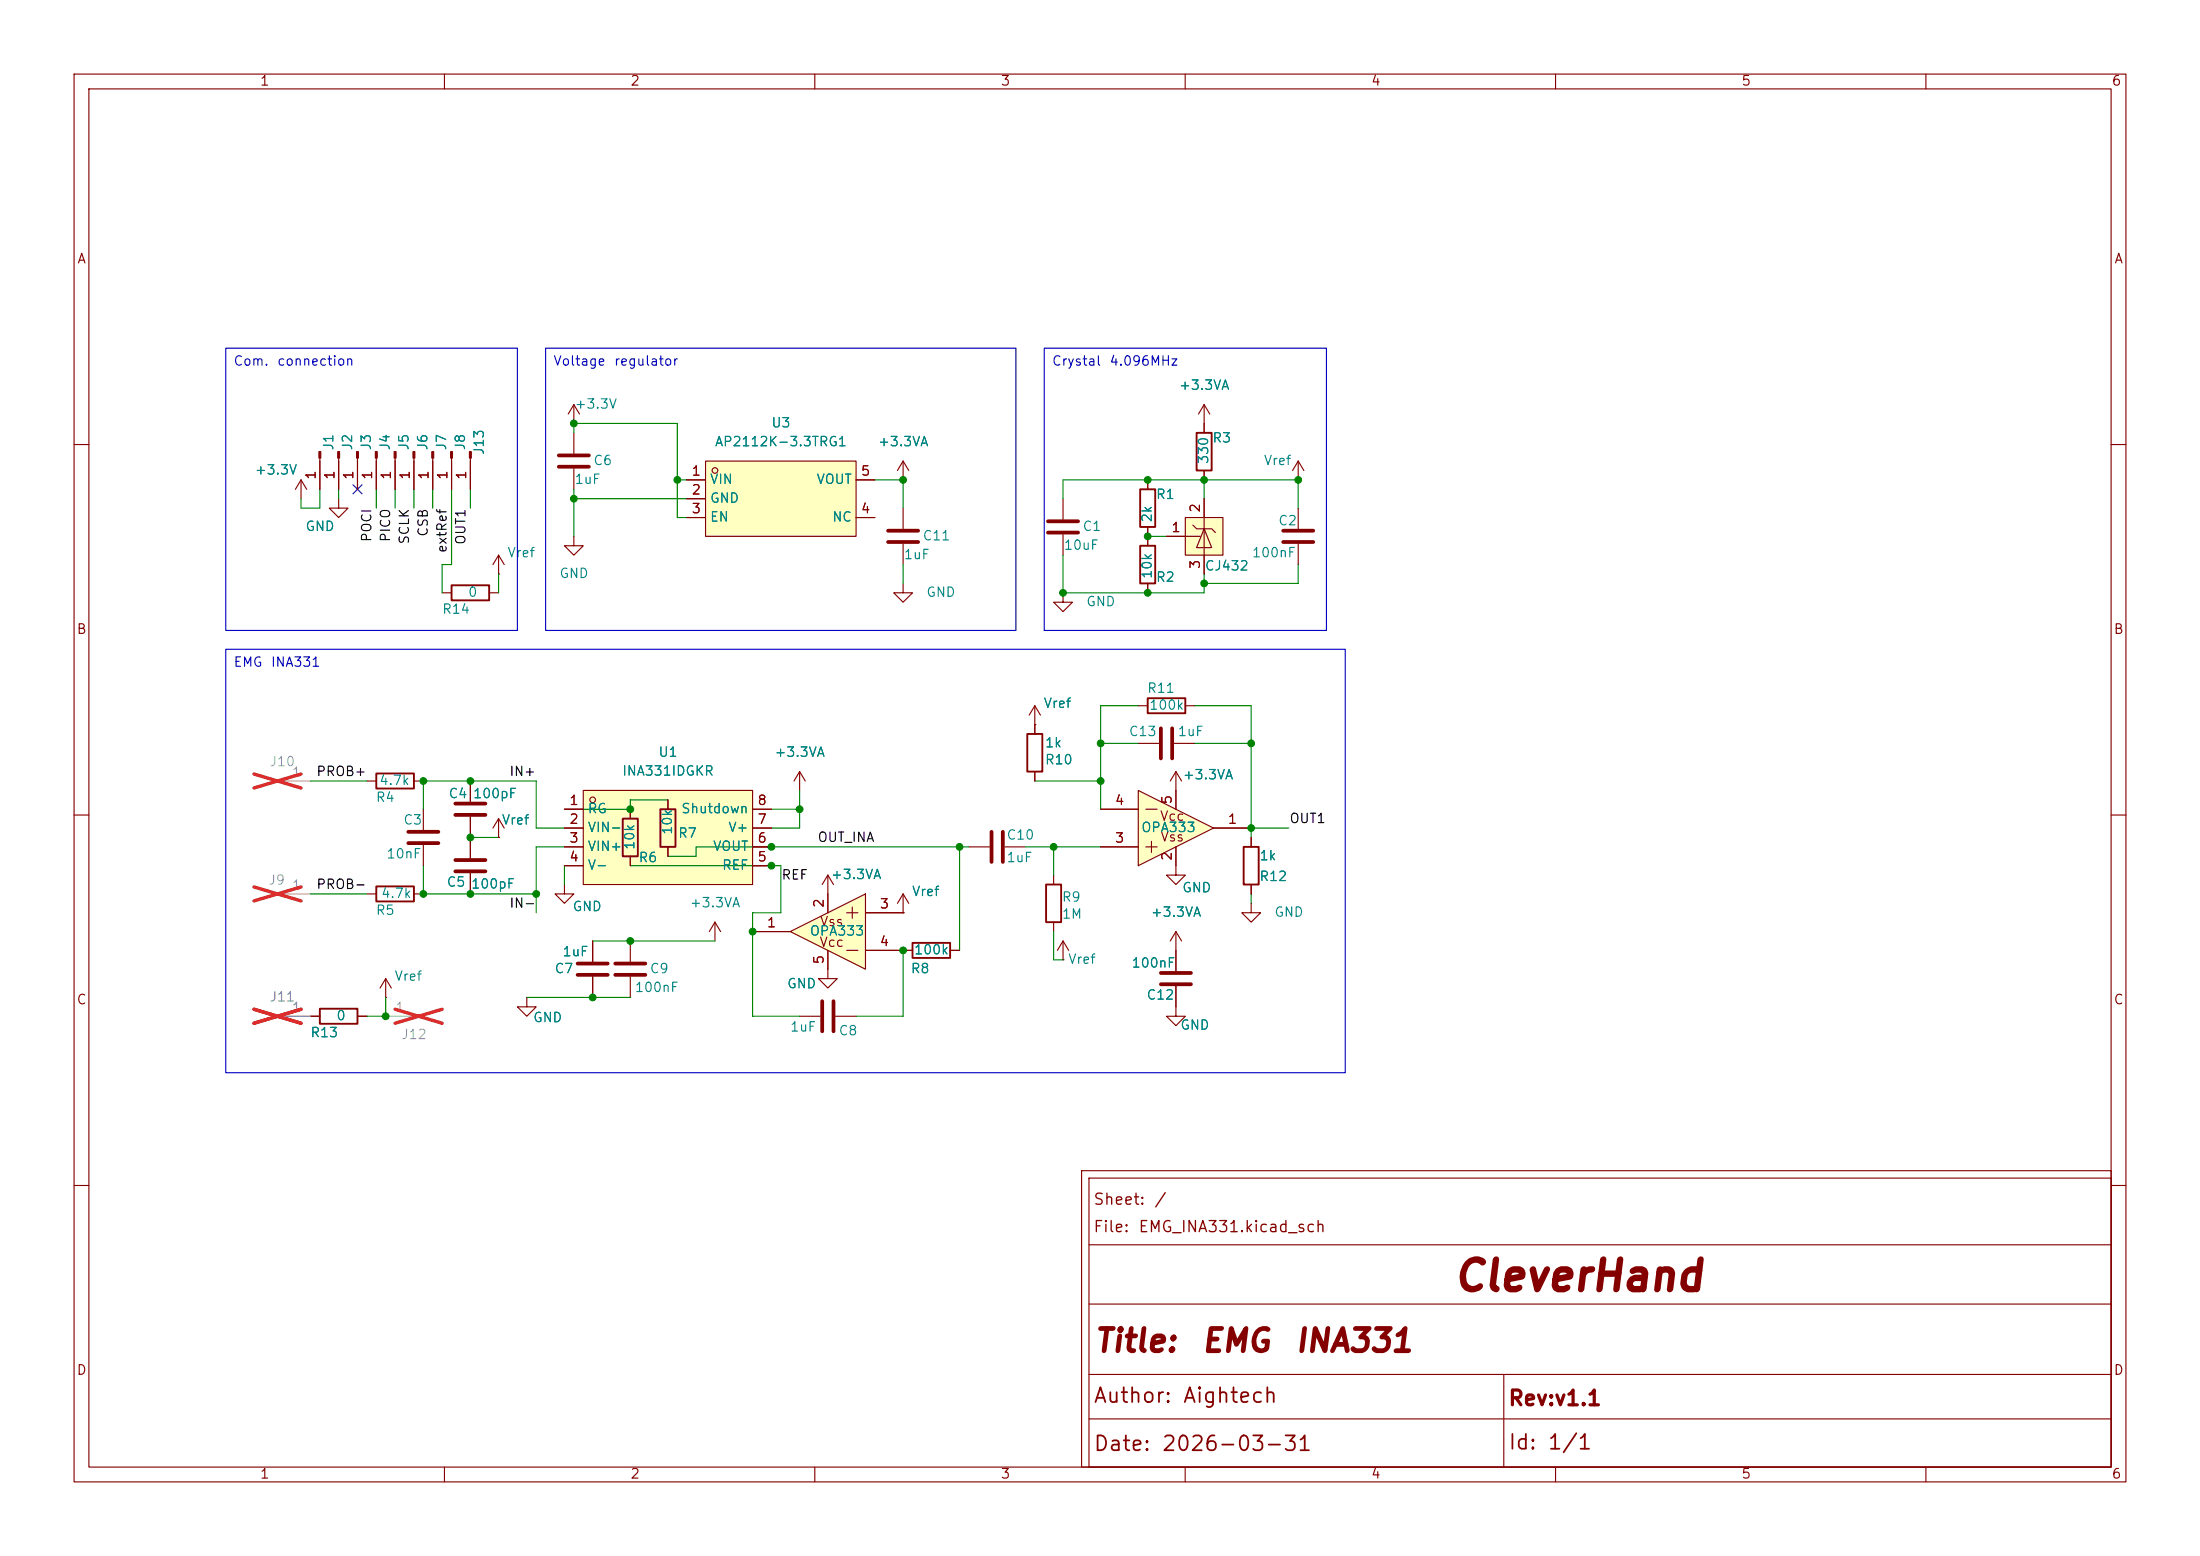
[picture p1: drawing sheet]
<svg xmlns="http://www.w3.org/2000/svg" width="297mm" height="210mm" viewBox="0 0 297 210" stroke-linecap="round" stroke-linejoin="round" font-family="sans-serif">
<path d="M0 0h297v210h-297z" fill="#fff" stroke="#fff" stroke-width=".14"/>
<g fill="none" stroke="#840000" stroke-width=".15">
<path d="M10 10h277v190h-277zM12 12h273v186h-273zM60 10v2M110 10v2M160 10v2M210 10v2M260 10v2M10 60h2M40.6 64.8l-.7 1.2M40.6 64.8l.8 1.2M40.6 64.8v2.5M77.5 72.4v1.3h1.2l-1.2 1.2-1.3-1.2h1.3"/>
<path d="M175.3 68.6v2.8M175.3 73.4v2.8M285 60h2M10 110h2M285 110h2M146 158h139v40h-139zM147 159h138v39h-138zM10 160h2M147 176h138M147 168h138M285 160h2M60 198v2"/>
<path d="M110 198v2M147 191.5h138M147 185.5h138M160 198v2M203 185.5v12.5M210 198v2M260 198v2"/>
</g>
<path d="M173.2 71.6h4.1M173.2 73.2h4.1" fill="none" stroke="#840000" stroke-width=".51"/>
<g fill="#ffffc2">
<path d="M160 69.9h5.1v5h-5.1z"/>
<path d="M162.6 71.4l1 2.5h-2.1z"/>
</g>
<g fill="none" stroke="#840000" stroke-width=".15">
<path d="M77.5 58.4v2.8M162.6 54.6v3.8M162.6 54.6l-.8 1.3M162.6 54.6l.7 1.3M43.2 61.8v4.2M45.7 67.3v1.3h1.3l-1.3 1.3-1.3-1.3h1.3M45.7 61.8v4.2M48.3 61.8v4.2M50.8 61.8v4.2M53.3 61.8v4.2M55.9 61.8v4.2M58.4 61.8v4.2"/>
<path d="M61 61.8v4.2M63.5 61.8v4.2M67.3 77.5h.1M67.3 74.9l-.8 1.3M67.3 74.9l.8 1.3M67.3 74.9v2.6M77.5 63.2v2.8M154.9 64.8v1.2M154.9 71.1v2.6M154.9 78.7v1.3M157.5 72.4h4.5M160 69.9h5.1v5h-5.1z"/>
<path d="M161 70.9l.5 .5h2.1l.5 .5M162.6 71.4l1 2.5h-2.1zM162.6 63.5v1.3M162.6 67.3v10.2M175.3 64.8h.1M175.3 62.2l-.8 1.3M175.3 62.2l.7 1.3M175.3 62.2v2.6M59.7 80h1.3M66 80h1.3M153.7 95.3h1.2M160 95.3h1.3"/>
<path d="M49.5 105.4h1.3M55.9 105.4h1.2M57.1 109.2v2.8M57.1 114v2.8M63.5 105.4v2.8M63.5 110.2v5.6M63.5 117.9v2.8M130.8 114.3h2.8M135.6 114.3h2.8M142.2 118.1v1.3M158.7 116.8v1.3h1.3l-1.3 1.3-1.2-1.3h1.2M168.9 113v1.3"/>
<path d="M168.9 119.4v1.3M41.9 137.2h1.3M48.3 137.2h1.2M49.5 120.7h1.3M52.1 134.6h.1M52.1 132.1l-.8 1.3M52.1 132.1l.7 1.3M52.1 132.1v2.5M55.9 120.7h1.2M142.2 124.5v1.2M143.5 129.5h.1M143.5 127l-.8 1.3"/>
<path d="M143.5 127l.8 1.3M143.5 127v2.5M158.7 133.1v4.1h1.3l-1.3 1.2-1.2-1.2h1.2M158.7 125.7v5.4M158.7 125.7l-.7 1.3M158.7 125.7l.8 1.3M168.9 121.9v1.3h1.3l-1.3 1.3-1.3-1.3h1.3"/>
</g>
<path d="M75.4 61.5h4.1M75.4 63h4.1M55.1 112.3h4.1M55.1 113.8h4.1M61.5 116.1h4M61.5 117.6h4M61.5 108.5h4M61.5 110h4M133.9 112.3v4M135.4 112.3v4M156.7 131.3h4.1M156.7 132.8h4.1" fill="none" stroke="#840000" stroke-width=".51"/>
<path d="M161.5 58.4h2.1v5.1h-2.1zM61 79h5v2h-5zM153.9 66h2.1v5.1h-2.1zM153.9 73.7h2.1v5h-2.1zM154.9 94.2h5.1v2.1h-5.1zM50.8 104.4h5.1v2h-5.1zM50.8 119.6h5.1v2.1h-5.1zM141.2 119.4h2.1v5.1h-2.1zM167.9 114.3h2v5.1h-2zM43.2 136.1h5.1v2.1h-5.1z" fill="none" stroke="#840000" stroke-width=".25"/>
<g fill="#840000" stroke="#840000" stroke-width=".15">
<path d="M45.6 61h.2v.8h-.2z"/>
<path d="M43.1 61h.2v.8h-.2z"/>
<path d="M53.2 61h.3v.8h-.3z"/>
<path d="M48.1 61h.3v.8h-.3z"/>
<path d="M50.7 61h.2v.8h-.2z"/>
<path d="M55.8 61h.2v.8h-.2z"/>
<path d="M60.8 61h.3v.8h-.3z"/>
<path d="M63.4 61h.2v.8h-.2z"/>
<path d="M58.3 61h.2v.8h-.2z"/>
</g>
<g fill="#a1a1a1" stroke="#a1a1a1" stroke-width=".15">
<path d="M36.8 105.3h.9v.2h-.9z"/>
<path d="M36.8 137h.9v.3h-.9z"/>
<path d="M56.3 137h.8v.3h-.8z"/>
<path d="M36.8 120.5h.9v.3h-.9z"/>
</g>
<path d="M37.7 105.4h4.2M37.7 137.2h4.2M37.7 120.7h4.2M52.1 137.2h4.2" fill="none" stroke="#a1a1a1" stroke-width=".15"/>
<path d="M34.3 104.5l6.3 1.9M34.3 119.7l6.3 1.9M40.6 104.5l-6.3 1.9M40.6 119.7l-6.3 1.9M34.3 136.2l6.3 1.9M40.6 136.2l-6.3 1.9M53.3 136.2l6.4 1.9M59.7 136.2l-6.4 1.9" fill="none" stroke="#ff2626" stroke-width=".46"/>
<path d="M78.7 106.7h22.9v12.7h-22.9z" fill="#ffffc2"/>
<g fill="none" stroke="#840000" stroke-width=".15">
<path d="M143.5 67.3v2.8M143.5 72.1v2.8M143.5 80v1.3h1.3l-1.3 1.3-1.3-1.3h1.3M67.3 113h.1M67.3 110.5l-.8 1.3M67.3 110.5l.8 1.3M67.3 110.5v2.5M76.2 109.2h2.5M76.2 111.8h2.5M76.2 114.3h2.5M76.2 116.8h2.5M78.7 106.7h22.9v12.7h-22.9z"/>
<path d="M85.1 109.2v1.3M85.1 115.6v1.2M90.2 108v1.2M90.2 114.3v1.3M101.6 109.2h2.5M101.6 111.8h2.5M101.6 114.3h2.5M101.6 116.8h2.5M153.7 100.3h2.8M158.5 100.3h2.8M71.1 134.6v1.3h1.3l-1.3 1.3-1.3-1.3h1.3M85.1 127v2.8"/>
<path d="M85.1 131.8v2.8M107.9 137.2h2.8M112.8 137.2h2.8"/>
<circle cx="80" cy="108" r=".38"/>
</g>
<path d="M141.5 70.4h4M141.5 71.9h4M156.7 98.3v4.1M158.2 98.3v4.1M83.1 130h4M83.1 131.6h4M111 135.1v4.1M112.5 135.1v4.1" fill="none" stroke="#840000" stroke-width=".51"/>
<path d="M84.1 110.5h2v5.1h-2zM89.2 109.2h2v5.1h-2z" fill="none" stroke="#840000" stroke-width=".25"/>
<path d="M153.7 106.7l10.1 5.1-10.1 5z" fill="#ffffc2"/>
<g fill="none" stroke="#840000" stroke-width=".15">
<path d="M121.9 78.7v1.3h1.3l-1.3 1.3-1.3-1.3h1.3M121.9 68.6v2.8M121.9 73.4v2.8M139.7 97.8h.1M139.7 95.3v3.8M139.7 95.3l-.8 1.2M139.7 95.3l.8 1.2M76.2 119.4v1.3h1.3l-1.3 1.2-1.3-1.2h1.3M111.8 118.1l-.8 1.3M111.8 118.1l.7 1.3M111.8 118.1v2.6M139.7 104.1v1.3"/>
<path d="M148.6 109.2h5.1M148.6 114.3h5.1M153.7 106.7l10.1 5.1-10.1 5zM154.7 109.2h1.5M154.7 114.3h1.5M155.5 113.5v1.6M158.7 104.1v5.1M158.7 114.3v2.5M158.7 104.1l-.7 1.3M158.7 104.1l.8 1.3M163.8 111.8h5.1M80 127v2.8"/>
<path d="M80 131.8v2.8M96.5 124.5l-.7 1.2M96.5 124.5l.8 1.2M96.5 124.5v2.5M121.9 123.2h.1M121.9 120.7l-.7 1.2M121.9 120.7l.8 1.2M121.9 120.7v2.5"/>
</g>
<path d="M119.9 71.6h4.1M119.9 73.2h4.1M78 131.6h4M78 130h4" fill="none" stroke="#840000" stroke-width=".51"/>
<path d="M138.7 99.1h2v5h-2z" fill="none" stroke="#840000" stroke-width=".25"/>
<path d="M106.7 125.7l10.1-5v10.1z" fill="#ffffc2"/>
<path d="M107.9 104.1l-.7 1.3M107.9 104.1l.8 1.3M107.9 104.1v2.6M101.6 125.7h5.1M106.7 125.7l10.1-5v10.1zM111.8 120.7v2.5M111.8 128.3v2.5M114.3 128.3h1.5M114.3 123.2h1.5M115.1 122.4v1.6M116.8 128.3h5.1M116.8 123.2h5.1" fill="none" stroke="#840000" stroke-width=".15"/>
<path d="M95.2 62.2h20.4v10.2h-20.4z" fill="#ffffc2"/>
<g fill="none" stroke="#840000" stroke-width=".15">
<path d="M77.5 54.6l-.8 1.3M77.5 54.6l.7 1.3M77.5 54.6v2.6M162.6 57.2v1.2M43.2 62.2v3.8M45.7 62.2v3.8M48.3 62.2v3.8M50.8 62.2v3.8M53.3 62.2v3.8M55.9 62.2v3.8M58.4 62.2v3.8M61 62.2v3.8"/>
<path d="M63.5 62.2v3.8M92.7 64.8h2.5M92.7 67.3h2.5M92.7 69.9h2.5M95.2 62.2h20.4v10.2h-20.4zM115.6 64.8h2.5M115.6 69.9h2.5M121.9 62.2l-.7 1.3M121.9 62.2l.8 1.3M121.9 62.2v2.6M154.9 64.8v1.2M154.9 71.1v2.6"/>
<path d="M154.9 78.7v1.3M157.5 72.4h2.5M162.6 63.5v1.3M162.6 67.3v2.6M162.6 74.9v2.6M139.7 97.8h.1M139.7 97.8v1.3M63.5 105.4v2.8M63.5 110.2v5.6M63.5 117.9v2.8M67.3 113h.1M76.2 109.2h2.5"/>
<path d="M76.2 111.8h2.5M76.2 114.3h2.5M76.2 116.8h2.5M85.1 109.2v1.3M85.1 115.6v1.2M90.2 108v1.2M90.2 114.3v1.3M101.6 109.2h2.5M101.6 111.8h2.5M101.6 114.3h2.5M101.6 116.8h2.5M139.7 104.1v1.3"/>
<path d="M148.6 109.2h5.1M148.6 114.3h5.1M158.7 106.7v2.5M158.7 114.3v2.5M163.8 111.8h5.1M168.9 113v1.3M168.9 119.4v1.3M41.9 137.2h1.3M48.3 137.2h1.2M80 127v2.8M80 131.8v2.8M101.6 125.7h5.1"/>
<path d="M111.8 128.3v3.8h1.2l-1.2 1.3-1.3-1.3h1.3M111.8 120.7v2.5M116.8 128.3h6.4M116.8 123.2h5.1M121.9 123.2h.1M128.3 128.3h1.2M158.7 128.3v2.8M158.7 133.1v2.8"/>
<circle cx="96.5" cy="63.5" r=".38"/>
</g>
<path d="M123.2 127.3h5.1v2h-5.1z" fill="none" stroke="#840000" stroke-width=".25"/>
<g fill="none" stroke="#008400" stroke-width=".15">
<path d="M77.5 58.4v-1.2h13.9v12.7h1.3M43.2 66v2.6h-2.6v-1.3M45.7 66v1.3M50.8 66v2.6M53.3 66v2.6M55.9 66v2.6M58.4 66v2.6M61 66v10.2h-1.3v3.8M63.5 66v2.6M67.3 77.5v2.5M77.5 66v6.4M77.5 67.3h15.2"/>
<path d="M91.4 64.8h1.3M118.1 64.8h3.8v3.8M121.9 76.2v2.5M143.5 67.3v-2.5h31.8v3.8M143.5 74.9v5.1h19.1v-2.5M154.9 72.4h2.6M162.6 64.8v2.5M175.3 76.2v2.5h-12.7M153.7 95.3h-5.1v13.9M161.3 95.3h7.6v17.7M41.9 105.4h7.6M57.1 109.2v-3.8h15.3v6.4h3.8"/>
<path d="M57.1 116.8v3.9h15.3M63.5 113h3.8M76.2 114.3h-3.8v8.9M76.2 116.8v2.6M85.1 116.8h20.3v6.4h-3.8v14h6.3M90.2 108h-5.1v1.2h-8.9M104.1 109.2h3.8M107.9 106.7v5.1h-3.8M129.5 114.3v14M130.8 114.3h-36.8v1.3h-3.8M138.4 114.3h10.2M139.7 105.4h8.9"/>
<path d="M142.2 114.3v3.8M148.6 100.3h5.1M161.3 100.3h7.6M168.9 111.8h5.1M41.9 120.7h7.6M52.1 134.6v2.6h-2.6M71.1 134.6h14M80 127h16.5M121.9 128.3v8.9h-6.3M142.2 125.7v3.8h1.3M168.9 120.7v1.2"/>
</g>
<path d="M47.7 65.4l1.2 1.2M48.9 65.4l-1.2 1.2" fill="none" stroke="#000084" stroke-width=".15"/>
<path d="M30.5 47h39.3v38.1h-39.3zM73.7 47h63.5v38.1h-63.5zM141 47h38.1v38.1h-38.1zM30.5 87.6h151.1v57.2h-151.1z" fill="none" stroke="#0000c2" stroke-width=".15"/>
<path d="M38.1 137.2h3.8" fill="none" stroke="#a1a1a1" stroke-width=".15"/>
<path d="M34.3 136.2l6.3 1.9M40.6 136.2l-6.3 1.9" fill="none" stroke="#ff2626" stroke-width=".46"/>
<g fill="#008400" stroke="#008400" stroke-width=".14">
<circle cx="142.2" cy="114.3" r=".46"/>
<circle cx="129.5" cy="114.3" r=".46"/>
<circle cx="121.9" cy="128.3" r=".46"/>
<circle cx="52.1" cy="137.2" r=".46"/>
<circle cx="57.1" cy="120.7" r=".46"/>
<circle cx="63.5" cy="120.7" r=".46"/>
<circle cx="63.5" cy="113" r=".46"/>
<circle cx="72.4" cy="120.7" r=".46"/>
<circle cx="80" cy="134.6" r=".46"/>
<circle cx="101.6" cy="125.7" r=".46"/>
<circle cx="85.1" cy="127" r=".46"/>
<circle cx="77.5" cy="67.3" r=".46"/>
<circle cx="77.5" cy="57.2" r=".46"/>
<circle cx="85.1" cy="109.2" r=".46"/>
<circle cx="63.5" cy="105.4" r=".46"/>
<circle cx="57.1" cy="105.4" r=".46"/>
<circle cx="168.9" cy="111.8" r=".46"/>
<circle cx="148.6" cy="105.4" r=".46"/>
<circle cx="162.6" cy="64.8" r=".46"/>
<circle cx="175.3" cy="64.8" r=".46"/>
<circle cx="154.9" cy="72.4" r=".46"/>
<circle cx="143.5" cy="80" r=".46"/>
<circle cx="154.9" cy="64.8" r=".46"/>
<circle cx="154.9" cy="80" r=".46"/>
<circle cx="162.6" cy="78.7" r=".46"/>
<circle cx="148.6" cy="100.3" r=".46"/>
<circle cx="168.9" cy="100.3" r=".46"/>
<circle cx="104.1" cy="114.3" r=".46"/>
<circle cx="104.1" cy="116.8" r=".46"/>
<circle cx="107.9" cy="109.2" r=".46"/>
<circle cx="121.9" cy="64.8" r=".46"/>
<circle cx="91.4" cy="64.8" r=".46"/>
</g>
<text font-size="4" fill="#840000" x="196" y="175.2">CleverHand</text>
<g font-size="3" fill="#840000">
<text x="147.5" y="183.2">Title:</text>
<text x="162" y="183.2">EMG</text>
<text x="174.6" y="183.2">INA331</text>
</g>
<g font-size="2" fill="#840000">
<text x="147.5" y="189.8">Author:</text>
<text x="159.6" y="189.8">Aightech</text>
<text x="203.5" y="190.2">Rev:v1.1</text>
<text x="147.5" y="196.3">Date:</text>
<text x="156.7" y="196.3">2026-03-31</text>
<text x="203.5" y="196.1">Id:</text>
<text x="208.8" y="196.1">1/1</text>
</g>
<g font-size="1.5" fill="#840000">
<text x="147.5" y="166.7">File:</text>
<text x="147.5" y="163">Sheet:</text>
<text x="153.6" y="166.7">EMG_INA331.kicad_sch</text>
<text x="155.7" y="163">/</text>
</g>
<g font-size="1.3" fill="#840000">
<text x="35" y="11.9">1</text>
<text x="85" y="11.9">2</text>
<text x="135" y="11.9">3</text>
<text x="185" y="11.9">4</text>
<text x="235" y="11.9">5</text>
<text x="285" y="11.9">6</text>
<text x="10.3" y="35.9">A</text>
<text x="285.3" y="35.9">A</text>
<text x="42.9" y="64.8" transform="rotate(-90 42.9 64.8)">1</text>
<text x="45.5" y="64.8" transform="rotate(-90 45.5 64.8)">1</text>
<text x="48" y="64.8" transform="rotate(-90 48 64.8)">1</text>
<text x="50.5" y="64.8" transform="rotate(-90 50.5 64.8)">1</text>
<text x="53.1" y="64.8" transform="rotate(-90 53.1 64.8)">1</text>
<text x="55.6" y="64.8" transform="rotate(-90 55.6 64.8)">1</text>
<text x="58.2" y="64.8" transform="rotate(-90 58.2 64.8)">1</text>
<text x="60.7" y="64.8" transform="rotate(-90 60.7 64.8)">1</text>
<text x="63.2" y="64.8" transform="rotate(-90 63.2 64.8)">1</text>
<text x="93.3" y="64.5">1</text>
<text x="116.1" y="64.5">5</text>
<text x="93.3" y="67.1">2</text>
<text x="93.3" y="69.6">3</text>
<text x="116.1" y="69.6">4</text>
<text x="162.3" y="69.3" transform="rotate(-90 162.3 69.3)">2</text>
<text x="158" y="72.1">1</text>
<text x="162.3" y="76.9" transform="rotate(-90 162.3 76.9)">3</text>
<text x="10.3" y="85.9">B</text>
<text x="285.3" y="85.9">B</text>
<text x="76.8" y="109">1</text>
<text x="76.8" y="111.5">2</text>
<text x="102.2" y="111.5">7</text>
<text x="102.2" y="109">8</text>
<text x="150.4" y="109">4</text>
<text x="156.5" y="111.1">Vcc</text>
<text x="156.6" y="113.9">Vss</text>
<text x="158.5" y="108.7" transform="rotate(-90 158.5 108.7)">5</text>
<text x="165.7" y="111.5">1</text>
<text x="76.8" y="114">3</text>
<text x="76.8" y="116.6">4</text>
<text x="102.2" y="116.6">5</text>
<text x="102.2" y="114">6</text>
<text x="150.4" y="114">3</text>
<text x="158.5" y="116.3" transform="rotate(-90 158.5 116.3)">2</text>
<text x="103.4" y="125.5">1</text>
<text x="110.6" y="125.3">Vss</text>
<text x="111.5" y="122.6" transform="rotate(-90 111.5 122.6)">2</text>
<text x="118.7" y="122.9">3</text>
<text x="110.5" y="128.1">Vcc</text>
<text x="111.5" y="130.2" transform="rotate(-90 111.5 130.2)">5</text>
<text x="118.7" y="128">4</text>
<text x="10.3" y="135.9">C</text>
<text x="285.3" y="135.9">C</text>
<text x="10.3" y="185.9">D</text>
<text x="285.3" y="185.9">D</text>
<text x="35" y="199.9">1</text>
<text x="85" y="199.9">2</text>
<text x="135" y="199.9">3</text>
<text x="185" y="199.9">4</text>
<text x="235" y="199.9">5</text>
<text x="285" y="199.9">6</text>
</g>
<g font-size="1.3" fill="#0000c2">
<text x="31.4" y="49.7">Com.</text>
<text x="37.3" y="49.7">connection</text>
<text x="74.6" y="49.7">Voltage</text>
<text x="82.8" y="49.7">regulator</text>
<text x="141.9" y="49.7">Crystal</text>
<text x="149.7" y="49.7">4.096MHz</text>
<text x="31.4" y="90.3">EMG</text>
<text x="36.5" y="90.3">INA331</text>
</g>
<g font-size="1.3" fill="#008484">
<text x="159.1" y="52.9">+3.3VA</text>
<text x="77.5" y="55.5">+3.3V</text>
<text x="104" y="58">U3</text>
<text x="34.3" y="64.4">+3.3V</text>
<text x="45.3" y="60.9" transform="rotate(-90 45.3 60.9)">J1</text>
<text x="47.9" y="60.9" transform="rotate(-90 47.9 60.9)">J2</text>
<text x="50.4" y="60.9" transform="rotate(-90 50.4 60.9)">J3</text>
<text x="52.9" y="60.9" transform="rotate(-90 52.9 60.9)">J4</text>
<text x="55.5" y="60.9" transform="rotate(-90 55.5 60.9)">J5</text>
<text x="58" y="60.9" transform="rotate(-90 58 60.9)">J6</text>
<text x="60.6" y="60.9" transform="rotate(-90 60.6 60.9)">J7</text>
<text x="63.1" y="60.9" transform="rotate(-90 63.1 60.9)">J8</text>
<text x="65.6" y="61.5" transform="rotate(-90 65.6 61.5)">J13</text>
<text x="77.5" y="65.6">1uF</text>
<text x="80" y="63.1">C6</text>
<text x="95.8" y="65.6">VIN</text>
<text x="96.4" y="60.6">AP2112K-3.3TRG1</text>
<text x="110.1" y="65.6">VOUT</text>
<text x="118.4" y="60.6">+3.3VA</text>
<text x="163.4" y="62.7" transform="rotate(-90 163.4 62.7)">330</text>
<text x="163.6" y="60">R3</text>
<text x="170.5" y="63.1">Vref</text>
<text x="41.1" y="72">GND</text>
<text x="95.8" y="68.2">GND</text>
<text x="95.8" y="70.7">EN</text>
<text x="112.3" y="70.7">NC</text>
<text x="146.1" y="72">C1</text>
<text x="155.8" y="70.6" transform="rotate(-90 155.8 70.6)">2k</text>
<text x="156" y="67.7">R1</text>
<text x="172.5" y="71.2">C2</text>
<text x="68.4" y="75.5">Vref</text>
<text x="121.9" y="75.8">1uF</text>
<text x="124.5" y="73.3">C11</text>
<text x="143.5" y="74.5">10uF</text>
<text x="162.6" y="77.3">CJ432</text>
<text x="168.9" y="75.5">100nF</text>
<text x="59.6" y="83.2">R14</text>
<text x="63.1" y="80.9">0</text>
<text x="75.4" y="78.3">GND</text>
<text x="125" y="80.9">GND</text>
<text x="146.6" y="82.1">GND</text>
<text x="155.8" y="78.2" transform="rotate(-90 155.8 78.2)">10k</text>
<text x="156" y="78.8">R2</text>
<text x="140.8" y="95.9">Vref</text>
<text x="154.8" y="93.8">R11</text>
<text x="141" y="101.2">1k</text>
<text x="152.3" y="99.7">C13</text>
<text x="155.1" y="96.1">100k</text>
<text x="158.9" y="99.7">1uF</text>
<text x="51.1" y="106.3">4.7k</text>
<text x="83.9" y="105">INA331IDGKR</text>
<text x="88.8" y="102.5">U1</text>
<text x="104.5" y="102.5">+3.3VA</text>
<text x="141" y="103.5">R10</text>
<text x="159.6" y="105.5">+3.3VA</text>
<text x="50.6" y="108.6">R4</text>
<text x="54.4" y="111.6">C3</text>
<text x="60.5" y="108.1">C4</text>
<text x="63.8" y="108.1">100pF</text>
<text x="67.6" y="111.6">Vref</text>
<text x="79.2" y="110.1">RG</text>
<text x="79.2" y="112.6">VIN-</text>
<text x="91" y="112.8" transform="rotate(-90 91 112.8)">10k</text>
<text x="91.4" y="113.4">R7</text>
<text x="91.9" y="110.1">Shutdown</text>
<text x="98.2" y="112.6">V+</text>
<text x="135.8" y="113.6">C10</text>
<text x="154" y="112.6">OPA333</text>
<text x="52.1" y="116.2">10nF</text>
<text x="60.2" y="120">C5</text>
<text x="79.2" y="115.2">VIN+</text>
<text x="79.2" y="117.7">V-</text>
<text x="86" y="114.8" transform="rotate(-90 86 114.8)">10k</text>
<text x="86.1" y="116.7">R6</text>
<text x="96.2" y="115.2">VOUT</text>
<text x="97.4" y="117.7">REF</text>
<text x="112.1" y="119">+3.3VA</text>
<text x="135.8" y="116.7">1uF</text>
<text x="169.9" y="119.2">R12</text>
<text x="169.9" y="116.4">1k</text>
<text x="50.6" y="123.8">R5</text>
<text x="51.4" y="121.5">4.7k</text>
<text x="63.5" y="120.2">100pF</text>
<text x="77.2" y="123.3">GND</text>
<text x="93" y="122.8">+3.3VA</text>
<text x="123" y="121.3">Vref</text>
<text x="143.3" y="122">R9</text>
<text x="143.3" y="124.3">1M</text>
<text x="155.3" y="124.1">+3.3VA</text>
<text x="159.5" y="120.8">GND</text>
<text x="172" y="124.1">GND</text>
<text x="74.8" y="131.7">C7</text>
<text x="75.8" y="129.4">1uF</text>
<text x="87.6" y="131.7">C9</text>
<text x="109.2" y="126.6">OPA333</text>
<text x="122.9" y="131.7">R8</text>
<text x="123.3" y="129.1">100k</text>
<text x="144.1" y="130.4">Vref</text>
<text x="152.7" y="130.9">100nF</text>
<text x="53.2" y="132.7">Vref</text>
<text x="85.6" y="134.2">100nF</text>
<text x="106.2" y="133.7">GND</text>
<text x="154.7" y="135.2">C12</text>
<text x="41.8" y="140.3">R13</text>
<text x="45.3" y="138">0</text>
<text x="71.9" y="138.3">GND</text>
<text x="106.6" y="139.5">1uF</text>
<text x="113.1" y="140.1">C8</text>
<text x="159.3" y="139.3">GND</text>
</g>
<g font-size="1.3">
<text x="50.5" y="73.3" transform="rotate(-90 50.5 73.3)">POCI</text>
<text x="53" y="73.3" transform="rotate(-90 53 73.3)">PICO</text>
<text x="55.5" y="73.6" transform="rotate(-90 55.5 73.6)">SCLK</text>
<text x="58.1" y="72.5" transform="rotate(-90 58.1 72.5)">CSB</text>
<text x="60.6" y="74.7" transform="rotate(-90 60.6 74.7)">extRef</text>
<text x="63.2" y="73.6" transform="rotate(-90 63.2 73.6)">OUT1</text>
<text x="42.6" y="105.1">PROB+</text>
<text x="68.7" y="105.1">IN+</text>
<text x="110.3" y="114">OUT_INA</text>
<text x="174" y="111.4">OUT1</text>
<text x="105.4" y="119">REF</text>
<text x="42.6" y="120.3">PROB-</text>
<text x="68.7" y="122.8">IN-</text>
</g>
<g font-size="1.3" fill="#a1a1a1">
<text x="36.3" y="103.7">J10</text>
<text x="39.3" y="105.2">1</text>
<text x="36.1" y="119.7">J9</text>
<text x="39.3" y="120.4">1</text>
<text x="36.3" y="135.5">J11</text>
<text x="39.3" y="136.9">1</text>
<text x="53.3" y="136.9">1</text>
<text x="54.1" y="140.6">J12</text>
</g>
</svg>
